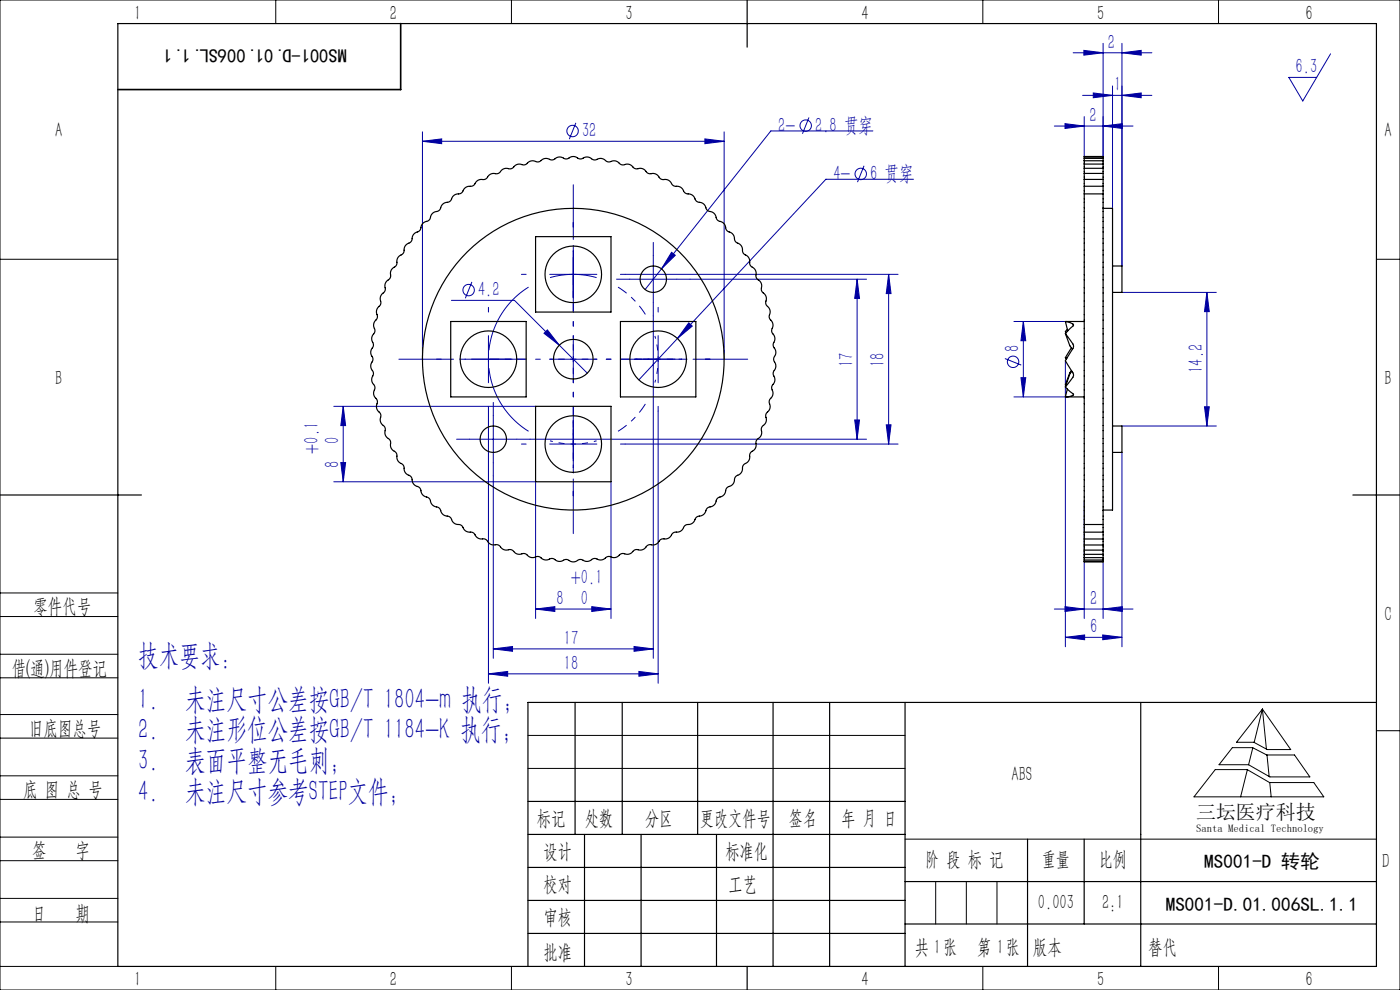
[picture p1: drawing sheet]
<svg xmlns="http://www.w3.org/2000/svg" width="297mm" height="210mm" viewBox="0 0 297 210" stroke-linecap="round" stroke-linejoin="round" font-family="sans-serif">
<g fill="none" stroke="#0000a0" stroke-width=".21">
<path d="M227.7 11.2h16.7M229.9 10.7l4.1 .5-4.1 .5zM231.9 19.7l4.1 .5-4.1 .5zM234 9.2v24.1M236 18.2v26M238 11.2l4.1-.5v1zM238 9.2v47.2M282.3 11.4l-5.9 10-3-5h5.9M89.6 30l4.1-.5v1zM89.6 28v48.2M89.6 30h64M122.2 26.1l-1.4 3.4"/>
<path d="M149.5 29.5l4.1 .5-4.1 .5zM153.6 28v48.2M171.6 24.9l-1.4 3.5M183.3 35.2l-1.4 3.4M185.2 27.8h-21.7l-23.2 29.2M193.8 38h-18.6l-31.5 33.8M223.7 26.7h16.7M225.9 26.2l4.1 .5-4.1 .5zM229.7 20.2h14.7M230 24.7v8.6M234 26.7l4.1-.5v1zM238 20.2l4.1-.5v1z"/>
<path d="M100.1 59.8l-1.4 3.5M116.6 58.2h10M116.7 58.9a18 18 0 0 1 9.9 0M121.6 53.2v10M132.6 58.2h57.9M133.6 59.2h10M138.6 54.2v10M140.3 57l-3.4 4.4M142.5 53.5l.8 .6-3 2.9zM146.4 59.2h37.4M181.8 59.2v34M181.8 59.2l.5 4.1h-1z"/>
<path d="M188.5 58.2l.5 4.1h-1zM188.5 58.2v36M95.8 63.7h13.3l15.5 15.5M98.6 76.2h10M103.6 71.2v10M116.1 70l2.6 3.2-3.3-2.5zM116.6 76.2h10M121.6 71.2v10M134.6 76.2h10M138.6 67v72.6M139.6 71.2v10M143.7 71.8l-8.2 8.8"/>
<path d="M146.1 68.5l.8 .7-3.2 2.6zM213.2 76.1l3.4 1.3M215.1 68.2h11.1M217.1 68.2l.5 4.1h-1zM217.1 68.2v16M226 76.5v60.7M238 62h20M256 62l.5 4.1h-1zM256 62v28.4M70.8 86.2h42.8M72.3 98.1h1l-.5 4.1zM72.8 86.2l.5 4.1h-1z"/>
<path d="M72.8 86.2v16M99.6 93.2h10M103.6 87.2v57.7M104.6 88.2v10M112.4 93.2h71.4M116.6 94.2h10M121.6 89.2v10M132.6 94.2h57.9M139.6 87.2v57.7M181.3 89.1h1l-.5 4.1zM188 90.1h1l-.5 4.1zM215.1 84.2h11.1"/>
<path d="M216.6 80.1h1l-.5 4.1zM238 96v41.2M238 90.4h20M255.5 86.3h1l-.5 4.1zM70.8 102.2h42.8v29M104.6 101v38.6M129.6 102.2v29M230 106.3v24.9M234 119.1v12.1M104.6 137.6l4.1-.5v1.1zM104.6 137.6h34M113.6 129.2l4.1-.5v1z"/>
<path d="M113.6 129.2h16M125.5 128.7l4.1 .5-4.1 .5zM134.5 137.1l4.1 .5-4.1 .6zM223.7 129.2h16.7M225.9 128.7l4.1 .5-4.1 .5zM226 135.2l4.1-.5v1zM226 135.2h12M233.9 134.7l4.1 .5-4.1 .5zM234 129.2l4.1-.5v1zM103.6 142.9l4.1-.5v1zM103.6 142.9h36M135.5 142.4l4.1 .5-4.1 .5z"/>
<circle cx="121.5" cy="27.8" r="1.21"/>
<circle cx="170.9" cy="26.6" r="1.21"/>
<circle cx="182.6" cy="36.9" r="1.21"/>
<circle cx="99.4" cy="61.5" r="1.21"/>
<circle cx="214.9" cy="76.7" r="1.21"/>
</g>
<path d="M139.6 76.2a18 18 0 0 0-.7-4.9M139.6 76.2a18 18 0 0 1-.7 4.9M121.6 94.2a18 18 0 0 0 5-.7M121.6 94.2a18 18 0 0 1-4.9-.7" fill="none" stroke="#0000a0" stroke-width=".21" stroke-dasharray="30.5 1.3 1.3 1.3" stroke-dashoffset="29.9" stroke-linecap="butt"/>
<path d="M136.9 66.7a18 18 0 0 0-5.8-5.8M131.1 91.5a18 18 0 0 0 5.8-5.8" fill="none" stroke="#0000a0" stroke-width=".21" stroke-dasharray="30.5 1.3 1.3 1.3" stroke-dashoffset="28.2" stroke-linecap="butt"/>
<path d="M112.1 60.9a18 18 0 0 0 0 30.6" fill="none" stroke="#0000a0" stroke-width=".21" stroke-dasharray="30.5 1.3 1.3 1.3" stroke-dashoffset="14.1" stroke-linecap="butt"/>
<g fill="none" stroke="#0000a0" stroke-width=".21" stroke-dasharray="30.5 1.3 1.3 1.3">
<path d="M111.6 58.2h-1M121.6 48.2v-1M131.6 58.2h1M133.6 59.2h-2.8M138.6 54.2v-2.8M143.6 59.2h2.8M93.6 76.2h-1M103.6 66.2v-1M113.6 76.2h1M121.6 68.2v1M129.6 76.2h-1M138.6 64.2v2.8"/>
<path d="M139.6 66.2v-1M149.6 76.2h1M99.6 93.2h-2.8M103.6 86.2v1M104.6 88.2v-2.8M104.6 98.2v2.8M109.6 93.2h2.8M111.6 94.2h-1M121.6 84.2v-1M131.6 94.2h1M139.6 86.2v1M121.6 104.2v1"/>
</g>
<path d="M111.6 76.2h-27M121.6 66.2v-27M131.6 76.2h27M121.6 86.2v27" fill="none" stroke="#0000a0" stroke-width=".21" stroke-dasharray="30.5 1.3 1.3 1.3" stroke-dashoffset="18.9"/>
<path d="M121.6 76.2v-5M121.6 76.2h-5M121.6 76.2v5M121.6 76.2h5M139.6 76.2h5M139.6 76.2h-5M121.6 94.2v5M121.6 94.2v-5" fill="none" stroke="#0000a0" stroke-width=".21" stroke-dasharray="30.5 1.3 1.3 1.3" stroke-dashoffset="29.9"/>
<path d="M111.6 76.2h-7.7M121.6 66.2v-7.7M131.6 76.2h7.7M121.6 86.2v7.7" fill="none" stroke="#0000a0" stroke-width=".21" stroke-dasharray="30.5 1.3 1.3 1.3" stroke-dashoffset="28.5"/>
<g fill="none" stroke="#000" stroke-width=".21">
<path d="M0 0h297v210h-297zM58.5 0v5M108.5 0v5M208.5 0v5M258.5 0v5M0 55h25M292 55h5M0 138.8h25M0 125.8h25M0 130.8h25M0 143.8h25M0 156.6h25"/>
<path d="M0 151.6h25M112 156h80M261.4 158.6h4.3l3 1.5h5.9l3.3 4.7h-8.5l-4.5-2.6h-6.3zM265.8 158.6l-.9 3.6M267.8 150.4l6 8.6h-5l-2.8-1.5h-3.7zM267.8 150.4l-1.7 7.1M267.8 150.4l.9 8.5M292 155h5M0 169.6h25M0 164.6h25M0 177.6h25M112 163h80"/>
<path d="M192 178h100M257.8 163.2h6.8l4.7 2.8h9.4l2.1 3h-27.5zM264.6 163.3l-1.4 5.7M268.8 160.1l.4 4.6M269.4 166l.3 3M0 182.6h25M0 190.6h25M0 195.6h25M198.5 187v9M205 187v9M211.5 187v9M0 205h25"/>
<path d="M58.5 205v5M108.5 205v5M208.5 205v5M258.5 205v5"/>
</g>
<g fill="none" stroke="#000" stroke-width=".25">
<path d="M25 5h267v200h-267zM158.5 0v10M0 105h30M287 105h10M122 149v28M132 149v28M148 149v28M164 149v56M176 149v56M192 149v56M242 149v56M292 149h-180v56"/>
<path d="M112 170h80M112 177h80M124 177v28M136 177v28M152 177v28M218 178v27M230 178v18M112 184h80M112 191h80M112 198h80M192 187h100M192 196h100"/>
<path d="M158.5 205v5"/>
</g>
<path d="M85 5v14h-60" fill="none" stroke="#000" stroke-width=".35"/>
<g fill="#0000a0">
<path d="M233.9 134.7l4.1 .5-4.1 .5zM226 135.2l4.1-.5v1zM238 20.2l4.1-.5v1zM231.9 19.7l4.1 .5-4.1 .5z"/>
<path d="M146.1 68.5l-2.4 3.3 3.2-2.6zM89.6 30l4.1-.5v1zM149.5 29.5l4.1 .5-4.1 .5zM142.5 53.5l-2.2 3.5 3-2.9zM103.6 142.9l4.1-.5v1zM135.5 142.4l4.1 .5-4.1 .5zM104.6 137.6l4.1-.5v1.1zM134.5 137.1l4.1 .5-4.1 .6zM116.1 70l-.7 .7 3.3 2.5zM113.6 129.2l4.1-.5v1zM125.5 128.7l4.1 .5-4.1 .5z"/>
<path d="M234 26.7l4.1-.5v1zM225.9 26.2l4.1 .5-4.1 .5z"/>
<path d="M238 11.2l4.1-.5v1zM229.9 10.7l4.1 .5-4.1 .5z"/>
<path d="M72.8 86.2l.5 4.1h-1zM72.3 98.1h1l-.5 4.1z"/>
<path d="M188.5 58.2l.5 4.1h-1zM188 90.1h1l-.5 4.1zM181.8 59.2l.5 4.1h-1zM181.3 89.1h1l-.5 4.1zM217.1 68.2l.5 4.1h-1zM216.6 80.1h1l-.5 4.1zM256 62l.5 4.1h-1zM255.5 86.3h1l-.5 4.1z"/>
<path d="M225.9 128.7l4.1 .5-4.1 .5zM234 129.2l4.1-.5v1z"/>
</g>
<g fill="none" stroke="#000" stroke-width=".25">
<path d="M230 39.5v1.6M230 38.1v1.4M230 36.8v1.3M230 35.7v1.1M230 34.8v.9M230 34.1v.7M230 33.6v.5M230 33.3v.3M230 33.3h4M230 39.5h4M230 38.1h4M230 36.8h4"/>
<path d="M230 35.7h4M230 34.8h4M230 34.1h4M230 33.6h4M234 39.5v1.6M234 38.1v1.4M234 36.8v1.3M234 35.7v1.1M234 34.8v.9M234 34.1v.7M234 33.6v.5M234 33.3v.3"/>
<path d="M91.7 45.3l.4-.3a1.48 1.48 0 0 0 1.6-1.4 3.1 3.1 0 0 1 1.8-.9l.2-.2a1.85 1.85 0 0 1 2-1.5l.5-.4a1.8 1.8 0 0 1 2-1.1l.5-.4a1.8 1.8 0 0 1 2.1-1l.6-.4a1.8 1.8 0 0 1 2.1-.9l.6-.3a1.8 1.8 0 0 1 2.2-.7l.6-.3a1.8 1.8 0 0 1 2.3-.5l.6-.3a1.8 1.8 0 0 1 2.3-.3l.6-.2a1.8 1.8 0 0 1 2.3-.3l.6-.1a1.8 1.8 0 0 1 2.4-.1l.6-.1a1.8 1.8 0 0 1 2.3 .1l.7-.1a1.8 1.8 0 0 1 2.3 .3h.6a1.8 1.8 0 0 1 2.3 .4h.7a1.8 1.8 0 0 1 2.3 .6l.6 .1a1.8 1.8 0 0 1 2.2 .7l.6 .1a1.8 1.8 0 0 1 2.2 .9l.6 .2a1.8 1.8 0 0 1 2.1 1l.6 .2a1.8 1.8 0 0 1 2 1.2l.6 .2a1.8 1.8 0 0 1 2 1.4l.5 .2a1.8 1.8 0 0 1 1.9 1.5l.5 .3a1.8 1.8 0 0 1 1.7 1.6l.6 .3a1.8 1.8 0 0 1 1.6 1.8l.5 .3a1.8 1.8 0 0 1 1.5 1.8l.5 .5a1.8 1.8 0 0 1 1.3 1.9l.5 .4a1.8 1.8 0 0 1 1.2 2l.4 .5a1.8 1.8 0 0 1 1.1 2.1l.4 .5a1.8 1.8 0 0 1 .9 2.2l.3 .5a1.8 1.8 0 0 1 .8 2.2l.3 .6a1.8 1.8 0 0 1 .6 2.2l.3 .6a1.8 1.8 0 0 1 .5 2.3l.2 .6a1.8 1.8 0 0 1 .3 2.3l.2 .6a1.8 1.8 0 0 1 .1 2.4l.2 .6a1.8 1.8 0 0 1-.1 2.3l.1 .7a1.8 1.8 0 0 1-.2 2.3l.1 .6a1.8 1.8 0 0 1-.4 2.4l.1 .6a1.8 1.8 0 0 1-.6 2.3v.6a1.8 1.8 0 0 1-.7 2.3v.6a1.8 1.8 0 0 1-.9 2.2l-.1 .6a1.8 1.8 0 0 1-1 2.1l-.1 .6a1.8 1.8 0 0 1-1.2 2.1l-.2 .6a1.8 1.8 0 0 1-1.2 2l-.3 .6a1.8 1.8 0 0 1-1.4 1.9l-.3 .5a1.8 1.8 0 0 1-1.5 1.8l-.3 .5a1.8 1.8 0 0 1-1.7 1.7l-.3 .5a1.8 1.8 0 0 1-1.8 1.6l-.4 .5a1.8 1.8 0 0 1-1.9 1.4l-.4 .5a1.8 1.8 0 0 1-2 1.3l-.4 .4a1.8 1.8 0 0 1-2.1 1.1l-.5 .4a1.8 1.8 0 0 1-2.1 1l-.5 .4a1.8 1.8 0 0 1-2.2 .9l-.5 .3a1.8 1.8 0 0 1-2.3 .7l-.5 .3a1.8 1.8 0 0 1-2.3 .5l-.6 .3a1.8 1.8 0 0 1-2.3 .3l-.6 .2a1.8 1.8 0 0 1-2.4 .3l-.6 .1a1.8 1.8 0 0 1-2.3 .1l-.7 .1a1.8 1.8 0 0 1-2.3-.1l-.6 .1a1.8 1.8 0 0 1-2.4-.3h-.6a1.8 1.8 0 0 1-2.3-.4h-.6a1.8 1.8 0 0 1-2.3-.6l-.6-.1a1.8 1.8 0 0 1-2.3-.7l-.6-.1a1.8 1.8 0 0 1-2.2-.9l-.6-.2a1.8 1.8 0 0 1-2.1-1l-.6-.2a1.8 1.8 0 0 1-2-1.2l-.6-.2a1.8 1.8 0 0 1-1.9-1.4l-.6-.2a1.8 1.8 0 0 1-1.8-1.5l-.6-.3a1.8 1.8 0 0 1-1.7-1.6l-.5-.3a1.8 1.8 0 0 1-1.7-1.8l-.4-.3a1.8 1.8 0 0 1-1.5-1.9l-.5-.4a1.8 1.8 0 0 1-1.4-1.9l-.4-.4a1.8 1.8 0 0 1-1.2-2l-.5-.5a1.8 1.8 0 0 1-1-2.1l-.4-.5a1.8 1.8 0 0 1-1-2.2l-.3-.5a1.8 1.8 0 0 1-.8-2.2l-.3-.6a1.8 1.8 0 0 1-.6-2.2l-.3-.6a1.8 1.8 0 0 1-.4-2.3l-.3-.6a1.8 1.8 0 0 1-.3-2.3l-.1-.6a1.8 1.8 0 0 1-.2-2.4l-.1-.6a1.8 1.8 0 0 1 0-2.3l-.1-.7a1.8 1.8 0 0 1 .2-2.3l-.1-.6a1.8 1.8 0 0 1 .4-2.4v-.6a1.8 1.8 0 0 1 .5-2.3v-.6a1.8 1.8 0 0 1 .7-2.3l.1-.6a1.8 1.8 0 0 1 .8-2.2l.1-.6a1.8 1.8 0 0 1 1-2.2l.2-.6a1.8 1.8 0 0 1 1.1-2l.2-.6a1.8 1.8 0 0 1 1.3-2l.2-.6a1.8 1.8 0 0 1 1.4-1.9l.3-.5a1.8 1.8 0 0 1 1.6-1.8l.3-.5a1.8 1.8 0 0 1 1.6-1.7zM113.6 50.2h16v16h-16zM230 41.1v70.2M230 41.1h4M234 44.2h2v64h-2M234 41.1v70.2M236 56.4h2v5.6h-2M95.6 68.2h16v16h-16zM131.6 68.2h16v16h-16zM226 70.8l1.7 2.4a1.96 1.96 0 0 1-.6 1.6l-1.1 1.7 1.7 2.9a1.63 1.63 0 0 1-.6 1.4l-1.1 1.3M226 68.2l1.1 .3 .5 .2 .1 .3-1.7 1.8M226 70.8l1 2.5 .5 .8"/>
<path d="M226 75.9l.2 .3M226 68.2l.5 2M226 75.9h.4M226.4 69.9l-.4 .4 .1 .3M227 79l-1 2.6 .1 .2M227 79l.1 .2M227.3 73.8l-1.3 2.1M227.3 78.6l-.3 .4M227.4 78.8l-.4 .5-1 2.8M230 68.2h-4M113.6 86.2h16v16h-16zM226 82.1l1.7 1.5v.2l-1.7 .4 .4-1.7"/>
<path d="M226.2 84.2h3.8M236 90.4h2v5.6h-2M230 111.3v1.6M230 112.9v1.4M230 114.3v1.3M230 115.6v1.1M230 116.7v.9M230 117.6v.7M230 118.3v.5M230 118.8v.3M230 119.1h4M230 111.3h4"/>
<path d="M230 112.9h4M230 114.3h4M230 115.6h4M230 116.7h4M230 117.6h4M230 118.3h4M230 118.8h4M234 111.3v1.6M234 112.9v1.4M234 114.3v1.3M234 115.6v1.1M234 116.7v.9"/>
<path d="M234 117.6v.7M234 118.3v.5M234 118.8v.3"/>
<circle cx="121.6" cy="58.2" r="6"/>
<circle cx="138.6" cy="59.2" r="2.8"/>
<circle cx="103.6" cy="76.2" r="6"/>
<circle cx="121.6" cy="76.2" r="32"/>
<circle cx="121.6" cy="76.2" r="4.2"/>
<circle cx="139.6" cy="76.2" r="6"/>
<circle cx="104.6" cy="93.2" r="2.8"/>
<circle cx="121.6" cy="94.2" r="6"/>
</g>
<g font-size="6.3" fill="#0000a0">
<text x="29.3" y="141.1">技术要求：</text>
<text x="29.3" y="150.3">1.</text>
<text x="39.3" y="150.3">未注尺寸公差按GB/T 1804-m 执行；</text>
<text x="29.3" y="156.8">2.</text>
<text x="39.3" y="156.8">未注形位公差按GB/T 1184-K 执行；</text>
<text x="29.3" y="163.3">3.</text>
<text x="39.3" y="163.3">表面平整无毛刺；</text>
<text x="29.3" y="169.8">4.</text>
<text x="39.3" y="169.8">未注尺寸参考STEP文件；</text>
</g>
<g font-size="4.4">
<text x="28.5" y="4.1">1</text>
<text x="82.7" y="4.1">2</text>
<text x="132.7" y="4.1">3</text>
<text x="182.7" y="4.1">4</text>
<text x="232.7" y="4.1">5</text>
<text x="277" y="4.1">6</text>
<text x="11.7" y="29.1">A</text>
<text x="293.7" y="29.1">A</text>
<text x="11.7" y="81.6">B</text>
<text x="293.7" y="81.6">B</text>
<text x="7.1" y="130.1">零件代号</text>
<text x="293.7" y="131.6">C</text>
<text x="2.5" y="143.2">借(通)用件登记</text>
<text x="6.2" y="155.8">旧底图总号</text>
<text x="214.6" y="165.6">ABS</text>
<text x="4.9" y="168.9">底 图 总 号</text>
<text x="113.9" y="174.9">标记</text>
<text x="124.1" y="174.9">处数</text>
<text x="136.9" y="174.9">分区</text>
<text x="148.5" y="174.9">更改文件号</text>
<text x="167.4" y="174.9">签名</text>
<text x="178.5" y="174.9">年 月 日</text>
<text x="6.8" y="181.9">签</text>
<text x="16" y="181.9">字</text>
<text x="115.3" y="181.9">设计</text>
<text x="153.9" y="181.9">标准化</text>
<text x="196.3" y="183.7">阶 段 标 记</text>
<text x="221" y="183.7">重量</text>
<text x="233.1" y="183.7">比例</text>
<text x="293.2" y="184.1">D</text>
<text x="115.3" y="189">校对</text>
<text x="154.6" y="189">工艺</text>
<text x="6.8" y="195.2">日</text>
<text x="16" y="195.2">期</text>
<text x="115.3" y="196">审核</text>
<text x="220.2" y="192.7">0.003</text>
<text x="233.8" y="192.7">2:1</text>
<text x="115.3" y="203.4">批准</text>
<text x="194" y="202.4">共 张</text>
<text x="198.1" y="202.4">1</text>
<text x="207.3" y="202.4">第 张</text>
<text x="211.5" y="202.4">1</text>
<text x="219.1" y="202.4">版本</text>
<text x="28.5" y="209.1">1</text>
<text x="82.7" y="209.1">2</text>
<text x="132.7" y="209.1">3</text>
<text x="182.7" y="209.1">4</text>
<text x="232.7" y="209.1">5</text>
<text x="277" y="209.1">6</text>
</g>
<g font-size="4.4" fill="#0000a0">
<text x="235" y="10.3">2</text>
<text x="274.9" y="15.5">6.3</text>
<text x="236.4" y="19.4">1</text>
<text x="123.5" y="29.1">32</text>
<text x="165.1" y="28">2-</text>
<text x="172.9" y="28">2.8 贯穿</text>
<text x="231.1" y="25.9">2</text>
<text x="176.8" y="38.2">4-</text>
<text x="184.6" y="38.2">6 贯穿</text>
<text x="101.4" y="62.8">4.2</text>
<text x="181" y="77.8" transform="rotate(-90 181 77.8)">17</text>
<text x="187.6" y="77.8" transform="rotate(-90 187.6 77.8)">18</text>
<text x="216.2" y="74.7" transform="rotate(-90 216.2 74.7)">8</text>
<text x="255.2" y="79.1" transform="rotate(-90 255.2 79.1)">14.2</text>
<text x="71.9" y="94.1" transform="rotate(-90 71.9 94.1)">0</text>
<text x="67.6" y="96.3" transform="rotate(-90 67.6 96.3)">+0.1</text>
<text x="71.9" y="99.3" transform="rotate(-90 71.9 99.3)">8</text>
<text x="121.1" y="123.9">+0.1</text>
<text x="118" y="128.3">8</text>
<text x="123.2" y="128.3">0</text>
<text x="231.3" y="128.3">2</text>
<text x="119.6" y="136.8">17</text>
<text x="231.3" y="134.3">6</text>
<text x="119.6" y="142.1">18</text>
</g>
<text font-size="4.4" fill="#010000" x="243.6" y="202.4">替代</text>
<text font-size="4.2" x="253.7" y="173.7">三坛医疗科技</text>
<g font-size="4.1">
<text x="73.5" y="10.4" transform="rotate(-180 73.5 10.4)">MS001-D.01.006SL.1.1</text>
<text x="255.5" y="184">MS001-D 转轮</text>
<text x="247.3" y="193.1">MS001-D.01.006SL.1.1</text>
</g>
<text font-size="2.3" x="253.7" y="176.6">Santa Medical Technology</text>
</svg>
